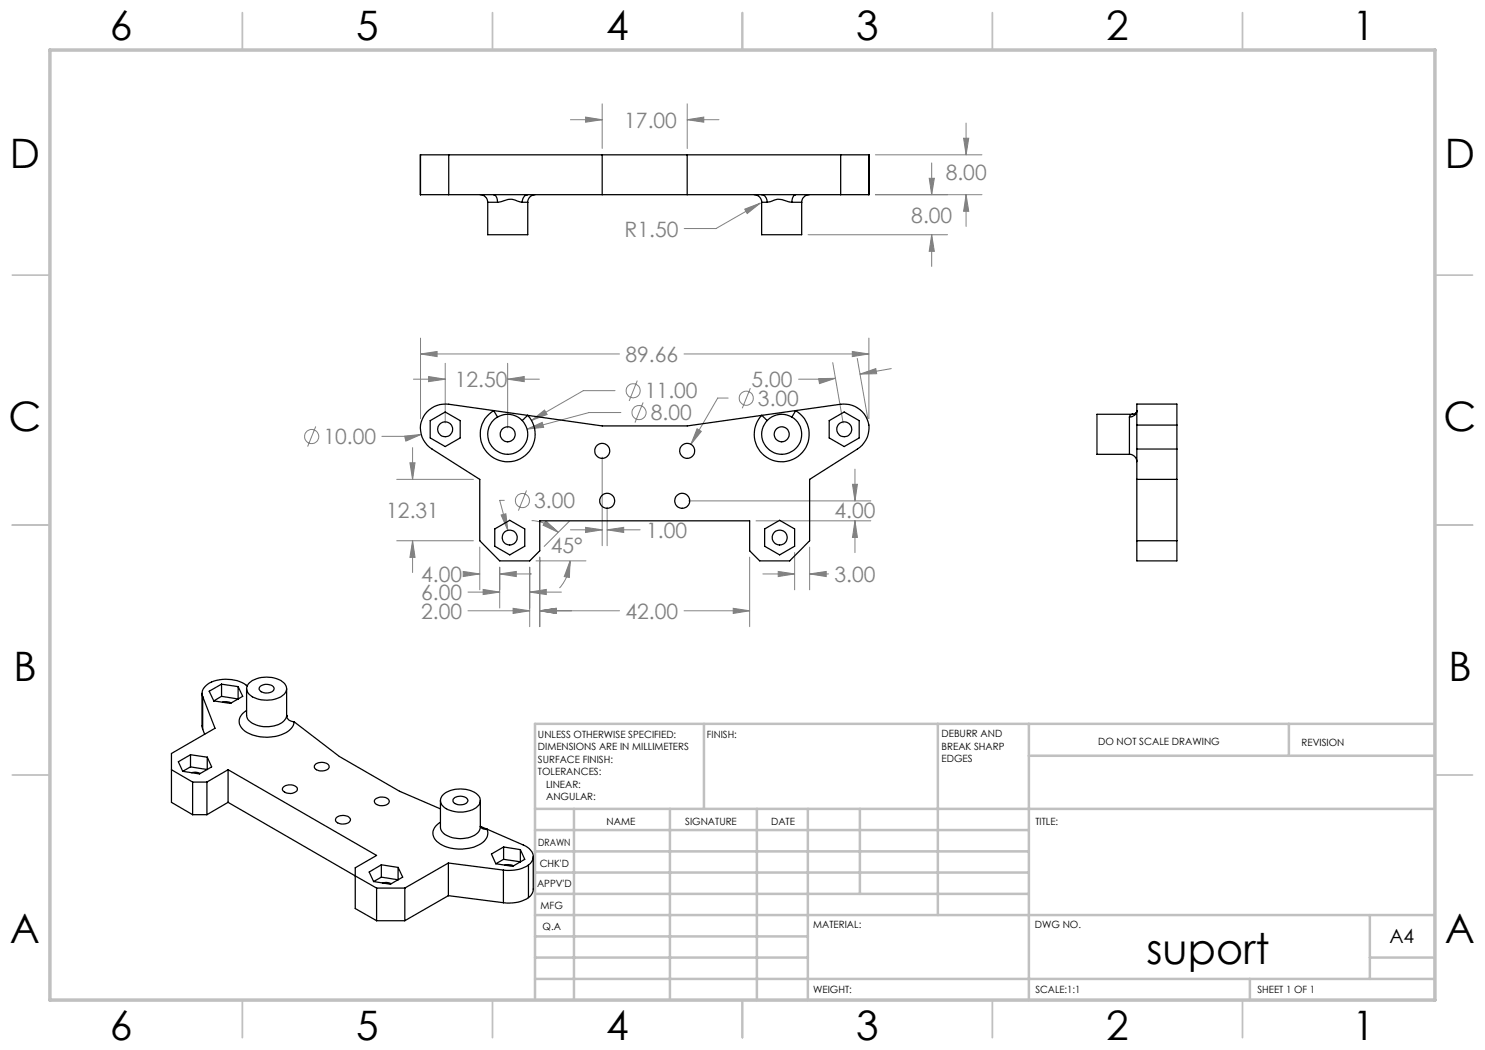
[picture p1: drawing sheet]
<svg xmlns="http://www.w3.org/2000/svg" width="297mm" height="210mm" viewBox="0 0 297 210" stroke-linecap="round" stroke-linejoin="round" font-family="sans-serif">
<g fill="none" stroke="#808080" stroke-width=".2">
<path d="M114.1 23.9h6.3M117.1 23.4l3.3 .5-3.3 .5zM120.4 20.8v8.9M137.4 23.9l3.4-.5v1zM137.4 20.8v8.9M137.4 23.9h6.4M175.1 31h21.3M175.1 38.9h21.3M185.8 35.7h1.1l-.6 3.2zM186.3 32.6v6.3M192.7 27.6h1l-.5 3.4zM193.2 38.9l.5 3.4h-1z"/>
<path d="M193.2 24.6v6.4M193.2 38.9v6.4M148.9 41.8l3.1-1.2-2.6 2.1zM152 40.6l-8.8 5.1h-6.4M161.6 46.9h27.9M186.3 46.9l.6 3.4h-1.1zM186.3 46.9v6.4M82.7 75.8h6.3M84.1 70.8l3.3-.5v1zM84.1 67.6v16.1M84.1 70.8h39.8M85.7 75.3l3.3 .5-3.3 .5z"/>
<path d="M89 72.7v11.9M101.5 75.8l3.3-.5v1zM101.5 72.7v12.9M101.5 75.8h6.4M123 78.1h-6.3l-10.4 6M127.5 76.1l-1.7 4.1M136.8 70.8h37M145.6 79.6h-2.1l-5.3 9.3M150.1 77.6l-1.7 4.1M163.7 75.7h3.4l-3.2 1zM166.5 72.5l2.1 12.1M167.1 75.7l-1 .1h-6.4"/>
<path d="M170.5 70.3l3.3 .5-3.3 .5zM171.4 71.7l2.2 12M172 74.8l3.2-1.1 .1 1zM173.8 67.6v16.1M178.3 73.7l-6.3 1.1M63.1 85.3l-1.6 4M79.3 95.9h15.4M80.9 87.2l3.3-.3-3 1.3zM82 92.6h1l-.5 3.3zM82.5 89.5v6.4M84.2 86.9l-1.5 .4h-6.3M105.3 98.1l-1.6 4"/>
<path d="M105.4 85.8l3-1.3 .3 1zM106.3 84.1l2.6-2.1 .5 .9zM120.4 91.4v17.7M124.2 82.5h-6.4l-12.4 3.3M128.6 80.5l-1.6 4M139.4 85.8l.9 .5-2.1 2.6zM170.5 96.9h1l-.5 3.3zM171 93.8v6.4M79.3 108.2h15.4M82.5 108.2l.5 3.3h-1zM82.5 108.2v6.3M92.6 114.3l3.4 .5-3.4 .5z"/>
<path d="M93.6 114.8h2.4M93.6 118.4h6.3M96 109.4v8.6M96.6 117.9l3.3 .5-3.3 .5zM99.9 114.8l3.4-.5v1zM99.9 113.4v8.2M99.9 114.8h6.4M100.2 103l1-.2 .4 3.3zM100.9 100.1h-1l1.7 6M105.9 118.4l3.4-.5v1zM105.9 113.4v11.9M105.9 118.4h6.4"/>
<path d="M106.3 104.1a8.2 8.2 0 0 1 5.4 2.4M107.2 112.2h10M107.9 111.4v13.9M109.2 104.2l2.5 2.3-3.1-1.5zM113.9 104.2l-5.1 5.1M114 112.2l-.1 3.3-1-.2zM114 112.2a8.4 8.4 0 0 1-2.1 5.4M114.1 106h6.3M117.1 105.5l3.3 .5-3.3 .5zM121.4 106l3.3-.5v1zM121.4 101.5v7.6M121.4 106h6.6"/>
<path d="M137.7 100.2h36.5M149.9 111.4v13.9M151.2 104.2h23M152.6 114.8h6.3M155.6 114.3l3.3 .5-3.3 .5zM158.9 110.5v7.5M161.9 114.8l3.3-.5v1zM161.9 114.8h3.8M161.9 109.4v8.6M171 104.2l.5 3.3h-1zM171 104.2v6.3M93.6 122.2h12.3"/>
<path d="M102.6 121.7l3.3 .5-3.3 .5zM107.9 122.2l3.3-.5v1zM107.9 122.2h16M136.8 122.2h13.1M146.6 121.7l3.3 .5-3.3 .5z"/>
<circle cx="126.6" cy="78.2" r="1.42"/>
<circle cx="149.3" cy="79.7" r="1.41"/>
<circle cx="62.3" cy="87.3" r="1.41"/>
<circle cx="127.8" cy="82.5" r="1.41"/>
<circle cx="104.5" cy="100.1" r="1.41"/>
</g>
<g fill="none" stroke="#c0c0c0" stroke-width=".35">
<path d="M48.5 2.5v7.5M98.5 2.5v7.5M148.5 2.5v7.5M198.5 2.5v7.5M248.5 2.5v7.5M2.5 55h7.5M287 55h7.5M2.5 105h7.5M287 105h7.5M2.5 155h7.5M287 155h7.5M48.5 200v7.5"/>
<path d="M98.5 200v7.5M148.5 200v7.5M198.5 200v7.5M248.5 200v7.5"/>
</g>
<g fill="none" stroke="#c0c0c0" stroke-width=".5">
<path d="M140.8 144.8v17M187.6 144.8v38.2M205.8 144.8v55.2M205.8 151.2h81.2M257.8 144.8v6.4M287 144.8h-180v55.2M107 161.8h180M107 178.8h98.8M107 174.5h98.8M107 170.3h98.8M107 166h98.8M114.8 161.8v38.2"/>
<path d="M134 161.8v38.2M151.4 161.8v38.2M161.6 161.8v38.2M172 161.8v17M107 195.8h180M107 191.5h54.6M107 187.3h54.6M107 183h180M250 195.8v4.2M274 191.5h13M274 183v12.8"/>
</g>
<path d="M10 10h277v190h-277z" fill="none" stroke="#c0c0c0" stroke-width=".7"/>
<path d="M84.1 70.8l3.3-.5v1zM170.5 70.3l3.3 .5-3.3 .5zM92.6 114.3l3.4 .5-3.4 .5zM99.9 114.8l3.4-.5v1zM105.9 118.4l3.4-.5v1zM96.6 117.9l3.3 .5-3.3 .5zM102.6 121.7l3.3 .5-3.3 .5zM107.9 122.2l3.3-.5v1zM82 92.6h1l-.5 3.3zM82.5 108.2l.5 3.3h-1zM107.9 122.2l3.3-.5v1zM146.6 121.7l3.3 .5-3.3 .5zM100.2 103l1.4 3.1-.4-3.3zM114 112.2l-.1 3.3-1-.2zM109.2 104.2l2.5 2.3-3.1-1.5zM80.9 87.2l.3 1 3-1.3zM105.4 85.8l3.3-.3-.3-1zM106.3 84.1l3.1-1.2-.5-.9zM139.4 85.8l-1.2 3.1 2.1-2.6zM85.7 75.3l3.3 .5-3.3 .5zM101.5 75.8l3.3-.5v1zM117.1 105.5l3.3 .5-3.3 .5zM121.4 106l3.3-.5v1zM170.5 96.9h1l-.5 3.3zM171 104.2l.5 3.3h-1zM155.6 114.3l3.3 .5-3.3 .5zM161.9 114.8l3.3-.5v1zM163.7 75.7h3.4l-3.2 1zM172 74.8l3.2-1.1 .1 1zM117.1 23.4l3.3 .5-3.3 .5zM137.4 23.9l3.4-.5v1zM192.7 27.6h1l-.5 3.4zM193.2 38.9l.5 3.4h-1zM186.3 46.9l.6 3.4h-1.1zM185.8 35.7h1.1l-.6 3.2zM148.9 41.8l.5 .9 2.6-2.1z" fill="#808080"/>
<g fill="none" stroke="#000" stroke-width=".25">
<path d="M84.1 31h5.6M84.1 38.9h5.6M84.1 31v7.9M89.7 31v7.9M89.7 38.9h78.4M89.7 31h78.4M96 38.9a1.57 1.57 0 0 1 1.5 1.6M98.7 38.9a1.45 1.45 0 0 1 .8 1.6M105.5 38.9a1.39 1.39 0 0 0-1 1.6M107 38.9a1.51 1.51 0 0 0-1.4 1.6M120.4 31v7.9M137.4 31v7.9"/>
<path d="M150.8 38.9a1.51 1.51 0 0 1 1.5 1.6M152.4 38.9a1.39 1.39 0 0 1 1 1.6M159.1 38.9a1.45 1.45 0 0 0-.7 1.6M161.9 38.9a1.57 1.57 0 0 0-1.6 1.6M168.1 38.9h5.7M168.1 31h5.7M168.1 31v7.9M173.8 31v7.9M173.8 38.9h.1M173.8 31h.1M97.5 40.5v6.4h8.1v-6.4M97.5 40.5h2"/>
<path d="M99.5 40.5l.7-.2a3.9 3.9 0 0 1 3.8 .1l.5 .1M104.5 40.5h1.1M152.3 40.5v6.4h8v-6.4M152.3 40.5h1.1M153.4 40.5l1-.3a3.4 3.4 0 0 1 3.3 .1l.7 .2M158.4 40.5h1.9M85.4 82.4a5.1 5.1 0 0 1 4.3-1.6l30.7 4.4h17l30.7-4.4a4.9 4.9 0 0 1 5.4 3.2 4.9 4.9 0 0 1-2 5.8l-9.6 6.1v12.3l-4 4h-6l-2-2v-6h-41.9v6l-2.1 2h-6l-3.9-4v-12.3l-9.6-6.1a4.9 4.9 0 0 1-1-7.4zM86 84.1l3-1.7 3 1.7v3.5l-3 1.7-3-1.7zM99.5 83.4l-.8-1.3a5.5 5.5 0 0 0-1.7 7.9 5.5 5.5 0 0 0 8 1.1 5.5 5.5 0 0 0 .5-8l-1 1M158.4 83.4l.7-1.3a5.5 5.5 0 0 1 1.8 7.9 5.5 5.5 0 0 1-8 1.1 5.5 5.5 0 0 1-.5-8l1 1M165.8 84.1l3-1.7 3 1.7v3.5l-3 1.7-3-1.7zM225.9 90.9a1.45 1.45 0 0 1 1.5 1.4"/>
<path d="M225.9 83.4v7.5M226.4 82.9a.85 .85 0 0 0 1-.8 1.39 1.39 0 0 1-1.5 1.3M226.4 82.9h.1M226.4 82.9h-7v8h6.5M226.4 82.9l-.4 .2-.1 .3M227.4 85v4.8M227.4 85v-4.2h8v4.2M227.4 89.8v22.4h8v-22.4M227.4 85h8M227.4 89.8h8M227.4 95.9h8M235.4 85v4.8"/>
<path d="M99 105.8l3-1.7 3 1.7v3.4l-3 1.8-3-1.8zM152.9 105.8l3-1.7 3 1.7v3.4l-3 1.8-3-1.8zM227.4 108.2h8M40.4 138.7v6.5l.1 .6M40.5 139.3l2.5 6.4-8.7 5v9.8l4.2 2.4M40.5 139.3v6.5M44.3 136.8l3.3 .5M44.3 136.8l-2.5 1.4 1 2M44.3 139.3l-1.5 .9M44.3 136.8v2.5M47.6 137.3l.9 2-2.4 1.4-3.3-.5M47.6 137.3v2.5l-3.3-.5"/>
<path d="M49.3 137.8v5.2a3 3 0 0 0 2.9 2.3 5 5 0 0 0 4.9-1.6l.2-.6M49.5 137.2a7.4 7.4 0 0 0-8-.3l-.4 .3a1.82 1.82 0 0 0-.6 2.1M49.8 136.6a5.8 5.8 0 0 1 7 0 1.67 1.67 0 0 1-.6 2.8 6 6 0 0 1-6.4-.5 1.51 1.51 0 0 1 0-2.3zM52 137.3a2.03 2.03 0 0 1 2.8 .2 1.07 1.07 0 0 1-1.4 1.1 1.29 1.29 0 0 1-1.6-.9zM57.3 137.8v5.3M34.3 153.9l4.2 2.5M38.1 150.9l3.4 .5M38.1 150.9l-2.4 1.5 .8 1.9M38.1 153.4l-1.6 .9M38.1 150.9v2.5M38.3 154.5l.8-.1 1 .3M38.5 156.4h2.9"/>
<path d="M38.5 156.4v6.5M40.5 145.8l.4 1.1M41.4 156.4v6.5M41.5 151.4l.8 2-2.4 1.4-3.4-.5M41.5 151.4v2.5l-3.4-.5M44.5 140.4l.7-.1 1 .3M45.6 153.9l29.7 17.2-4.3 2.5v8.1l4.3 2.4M45.6 153.9l-4.2 2.5M45.6 153.9v6.6M49.3 142.1a2.32 2.32 0 0 0-1.5 2 2.32 2.32 0 0 0 1.3 2.2 8.2 8.2 0 0 0 8.8-.3l.8-.9 .1-.8M56.7 157.4a2.07 2.07 0 0 1 2.7 .2 1.18 1.18 0 0 1-1.6 1.1 1 1 0 0 1-1.2-1.1zM57.3 143l.1 .3"/>
<path d="M57.3 143.1a1.34 1.34 0 0 0 1.5 1.2M58.8 144.3l9.1 7 12 6.9 8.2 3.6M63.2 152.7a2.04 2.04 0 0 1 2.6 .4 1.03 1.03 0 0 1-1.3 1.1 1.18 1.18 0 0 1-1.6-1.1zM75.1 159.8a2.03 2.03 0 0 1 2.7 .3 1.07 1.07 0 0 1-1.3 1 1.18 1.18 0 0 1-1.6-1.1zM88.6 159a5.7 5.7 0 0 1 6.9 0 1.67 1.67 0 0 1-.6 2.7 5.7 5.7 0 0 1-6.5-.7l-.3-.6v-.6zM90.8 159.7a1.88 1.88 0 0 1 2.8 .4 1.74 1.74 0 0 1-2.6 .6l-.4-.5zM38.5 162.9h2.9M45.6 160.5l29.7 17.1M45.6 160.5l-4.2 2.4M67.3 163.5a1.88 1.88 0 0 1 2.8 .4 1.74 1.74 0 0 1-2.6 .7l-.4-.5zM75.3 177.6h5.7M75.3 177.6v6.5"/>
<path d="M76.3 173l3.3 .5M76.3 173l-2.5 1.4 .9 1.9M76.3 175.4l-1.6 .9M76.3 173v2.4M76.5 176.6l.7-.1 1 .2M79.6 173.5l.9 1.9-2.4 1.4-3.4-.5M79.6 173.5v2.5l-3.3-.6M81 177.6v6.5M88.1 164.5a2.34 2.34 0 0 0-1.5 2.1 2.34 2.34 0 0 0 1.5 2.2 8.1 8.1 0 0 0 8.8-.6l.6-1 .1-.7-.2-.7M88.1 160.1v5.3a2.31 2.31 0 0 0 2 2 5.9 5.9 0 0 0 5.4-.8l.4-.6 .2-.6v-5.3M89.7 172.6l11 1.4M89.7 172.6l-8.7 5"/>
<path d="M89.7 172.6v6.5M89.7 179.1l-8.7 5M89.7 179.1l11 1.4M96.1 165.3l.5 .5h.8M96.1 165.3l1.3 .5M97.4 165.8l7.3 3.2a2.65 2.65 0 0 1 1.9 2.7l-.3 .7-.6 .6M100.7 174v6.5M100.7 169.4l3.4 .5M100.7 169.4l-2.4 1.4 .9 1.9M100.7 169.4v2.5M100.7 171.9l-1.5 .8M100.9 173l.8-.1 1 .3"/>
<path d="M104.1 169.9l.9 2-2.5 1.4-3.3-.6M104.1 169.9v2.5l-3.4-.5M105.7 173a6.9 6.9 0 0 1-5 1M105.7 179.5a6.9 6.9 0 0 1-5 1M105.7 173v6.5M106.6 171.3v7l-.3 .6-.6 .6M75.3 184.1h5.7"/>
<circle cx="89" cy="85.8" r="1.5"/>
<circle cx="101.5" cy="86.9" r="4"/>
<circle cx="101.5" cy="86.9" r="1.51"/>
<circle cx="120.5" cy="90.2" r="1.51"/>
<circle cx="137.4" cy="90.2" r="1.5"/>
<circle cx="156.3" cy="86.9" r="1.5"/>
<circle cx="156.4" cy="86.9" r="4"/>
<circle cx="168.8" cy="85.9" r="1.49"/>
<circle cx="101.9" cy="107.5" r="1.5"/>
<circle cx="121.4" cy="100.2" r="1.5"/>
<circle cx="136.4" cy="100.2" r="1.5"/>
<circle cx="155.9" cy="107.5" r="1.5"/>
</g>
<text font-size="8.5" x="229.3" y="192.7">suport</text>
<g font-size="8.1">
<text x="22" y="8">6</text>
<text x="71.2" y="8">5</text>
<text x="121.2" y="8">4</text>
<text x="171.3" y="8">3</text>
<text x="221.3" y="8">2</text>
<text x="270.5" y="8">1</text>
<text x="2" y="33.6">D</text>
<text x="289" y="33.6">D</text>
<text x="1.7" y="86.1">C</text>
<text x="288.7" y="86.1">C</text>
<text x="2.7" y="136.1">B</text>
<text x="289.7" y="136.1">B</text>
<text x="2" y="188.6">A</text>
<text x="289" y="188.6">A</text>
<text x="22" y="208">6</text>
<text x="71.2" y="208">5</text>
<text x="121.2" y="208">4</text>
<text x="171.3" y="208">3</text>
<text x="221.3" y="208">2</text>
<text x="270.5" y="208">1</text>
</g>
<g font-size="4.2" fill="#808080">
<text x="124.8" y="25.5">17.00</text>
<text x="189.1" y="36">8.00</text>
<text x="124.9" y="47.3">R1.50</text>
<text x="182.3" y="44.6">8.00</text>
<text x="91" y="77.4">12.50</text>
<text x="125.1" y="72.4">89.66</text>
<text x="150.3" y="77.4">5.00</text>
<text x="129" y="79.7">11.00</text>
<text x="151.6" y="81.2">3.00</text>
<text x="64.7" y="88.8">10.00</text>
<text x="130.2" y="84.1">8.00</text>
<text x="106.8" y="101.7">3.00</text>
<text x="77.2" y="103.6">12.31</text>
<text x="129.2" y="107.6">1.00</text>
<text x="166.9" y="103.5">4.00</text>
<text x="110.2" y="110.6">45°</text>
<text x="84.2" y="116.4">4.00</text>
<text x="84.2" y="120">6.00</text>
<text x="166.9" y="116.4">3.00</text>
<text x="84.2" y="123.8">2.00</text>
<text x="125.1" y="123.8">42.00</text>
</g>
<text font-size="3.9" x="277.9" y="188.5">A4</text>
<g font-size="2">
<text x="107.6" y="147.6">UNLESS OTHERWISE SPECIFIED:</text>
<text x="141.4" y="147.6">FINISH:</text>
<text x="188.3" y="147.5">DEBURR AND</text>
<text x="188.3" y="150">BREAK SHARP</text>
<text x="219.6" y="149">DO NOT SCALE DRAWING</text>
<text x="260.3" y="149.2">REVISION</text>
<text x="107.6" y="150.1">DIMENSIONS ARE IN MILLIMETERS</text>
<text x="107.6" y="152.6">SURFACE FINISH:</text>
<text x="107.6" y="155.1">TOLERANCES:</text>
<text x="188.3" y="152.5">EDGES</text>
<text x="109.2" y="157.6">LINEAR:</text>
<text x="109.2" y="160.1">ANGULAR:</text>
<text x="121.3" y="165">NAME</text>
<text x="137" y="164.9">SIGNATURE</text>
<text x="154.2" y="164.9">DATE</text>
<text x="207.1" y="164.9">TITLE:</text>
<text x="107.6" y="169.1">DRAWN</text>
<text x="107.9" y="173.3">CHK'D</text>
<text x="107.4" y="177.4">APPV'D</text>
<text x="108.1" y="181.8">MFG</text>
<text x="108.5" y="186">Q.A</text>
<text x="162.6" y="185.5">MATERIAL:</text>
<text x="207" y="185.5">DWG NO.</text>
<text x="162.6" y="198.5">WEIGHT:</text>
<text x="207.1" y="198.6">SCALE:1:1</text>
<text x="251.5" y="198.6">SHEET 1 OF 1</text>
</g>
</svg>
